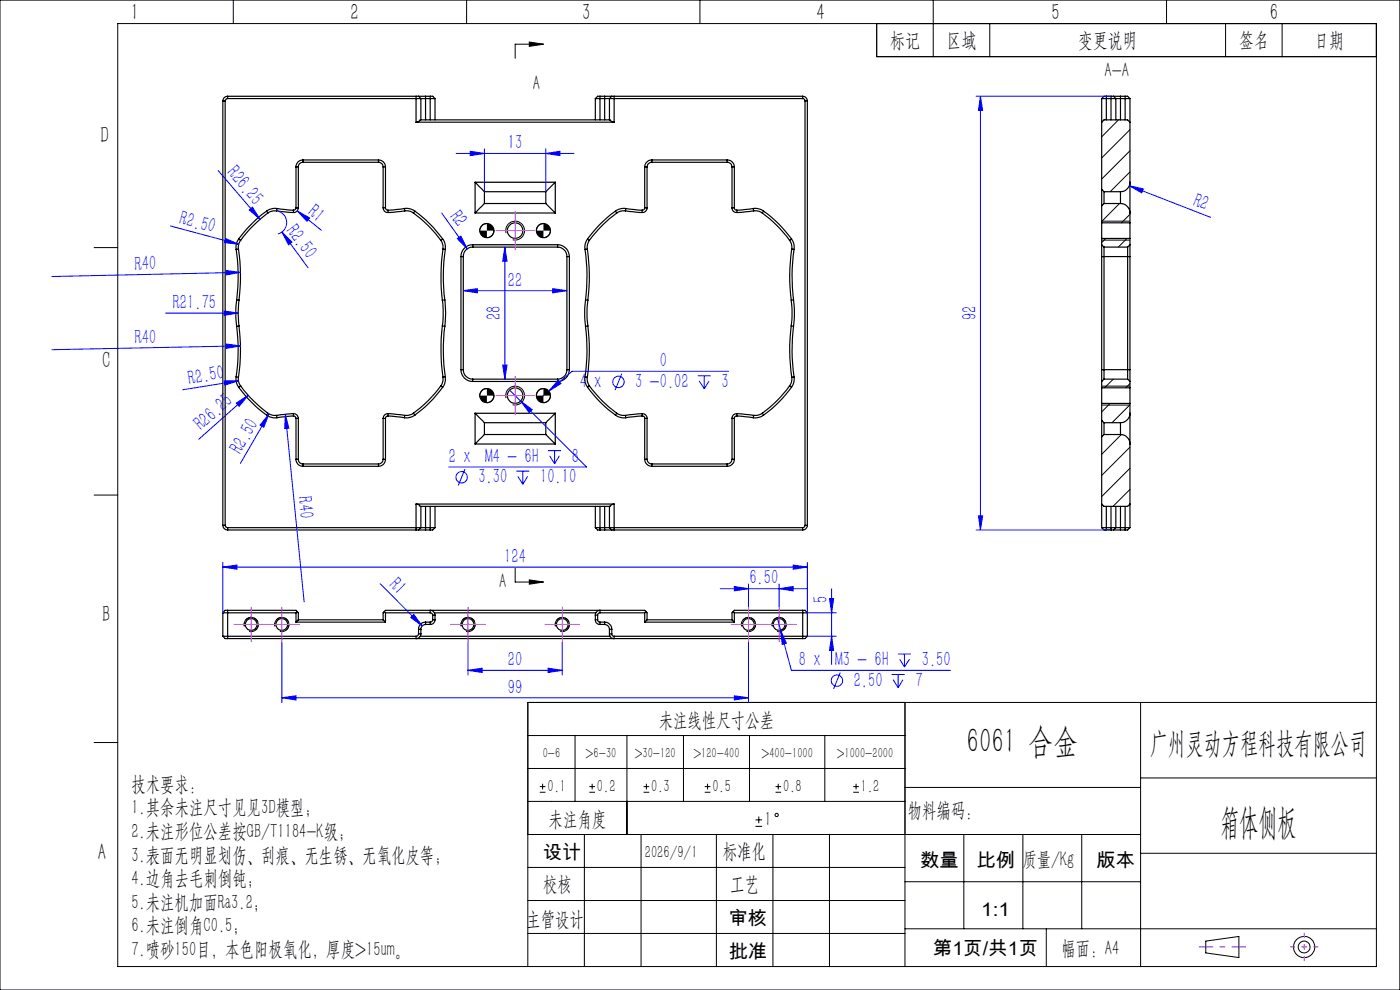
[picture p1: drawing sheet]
<svg xmlns="http://www.w3.org/2000/svg" width="297mm" height="210mm" viewBox="0 0 297 210" stroke-linecap="round" stroke-linejoin="round" font-family="sans-serif">
<g fill="none" stroke="#000" stroke-width=".25">
<path d="M47.3 21.4h.5M47.3 21.4v90M47.8 21.4v90M48.3 20.9a.49 .49 0 0 0-.5 .5M48.3 20.9h41M48.3 20.4a.97 .97 0 0 0-1 1M48.3 20.4h40M48.3 20.4v.5M62.8 35.4v8.7M62.8 35.4h.5M63.3 35.4v8.7M64.3 33.9a1.45 1.45 0 0 0-1.5 1.5"/>
<path d="M64.3 34.4a.96 .96 0 0 0-1 1M64.3 33.9h16M64.3 33.9v.5M64.3 34.4h16M80.3 33.9a1.45 1.45 0 0 1 1.5 1.5M80.3 34.4a.96 .96 0 0 1 1 1M80.3 33.9v.5M81.3 35.4v8.7M81.3 35.4h.5M81.8 35.4v8.7M88.3 25.9l.5-.1 .3-.4h40.3l.4 .4 .5 .1M88.3 20.4h.5"/>
<path d="M88.3 20.4v5.5M88.3 25.9h42M88.8 20.4h1.5M88.8 20.4l.5 .5M89.3 20.9h3M89.3 20.9v4.5M90.3 20.4h1M90.3 20.4v5M91.3 20.4h.5l.5 .5M91.3 20.4v5M92.3 20.9v4.5M100.8 38.7l2 2"/>
<path d="M100.8 38.7h17M100.8 38.7v6.5M117.8 38.7l-2 2M117.8 38.7v6.5M126.3 20.9h3M126.3 20.9v4.5M127.3 20.4h-.5l-.5 .5M127.3 20.4h1M127.3 20.4v5M128.3 20.4h1.5M128.3 20.4v5M129.3 20.9h41"/>
<path d="M129.3 20.9v4.5M129.8 20.4h.5M129.8 20.4l-.5 .5M130.3 20.4v5.5M130.3 20.4h40M136.8 35.4v8.7M136.8 35.4h.5M137.3 35.4v8.7M138.3 33.9a1.51 1.51 0 0 0-1.5 1.5M138.3 34.4a1.02 1.02 0 0 0-1 1M138.3 33.9h16M138.3 33.9v.5"/>
<path d="M138.3 34.4h16M154.3 33.9a1.51 1.51 0 0 1 1.5 1.5M154.3 34.4a1.02 1.02 0 0 1 1 1M154.3 33.9v.5M155.3 35.4h.5M155.3 35.4v8.7M155.8 35.4v8.7M170.3 20.9l.3 .2 .2 .3M170.3 20.4a.96 .96 0 0 1 1 1M170.3 20.4v.5M170.8 21.4v90M170.8 21.4h.5"/>
<path d="M171.3 21.4v90M233.7 20.9h3M233.7 25.9l.5-.5h5l.5 .5M233.7 20.9v26.4M234.7 20.4h-.5l-.5 .5M234.7 20.4h1M234.7 20.4v5M235.7 20.4h.5M235.7 20.4v5M236.2 20.4h1.5M236.2 20.4l.5 .5M236.7 20.9h3"/>
<path d="M236.7 20.9v4.5M237.7 20.4h1M237.7 20.4v5M238.7 20.4h.5l.5 .5M238.7 20.4v5M239.7 38.7a2.05 2.05 0 0 1-2 2M239.7 20.9v26.4M50.1 52.9a39 39 0 0 1 .1 10.7M50.6 52.8a39.8 39.8 0 0 1 .1 10.9M50.6 52.8l-.5 .1M50.6 50.7a3.3 3.3 0 0 0-.5 2.2M50.6 50.7l.4 .3"/>
<path d="M51 51a2.28 2.28 0 0 0-.4 1.8M56.6 44.8a28.1 28.1 0 0 0-6 5.9M56.6 44.8l.2 .4M56.8 45.2a27.2 27.2 0 0 0-5.8 5.8M58.7 44.7l3.5 .4M58.7 44.7a2.83 2.83 0 0 0-1.9 .5M58.8 44.2l3.5 .4M58.8 44.2a3.1 3.1 0 0 0-2.2 .6M58.8 44.2l-.1 .5M62.3 44.6l-.1 .5M62.8 44.1l-.3 .4-.2 .1M62.8 44.1h.5"/>
<path d="M63.3 44.1a.97 .97 0 0 1-1.1 1M81.3 44.1a.97 .97 0 0 0 1 1M81.3 44.1h.5M81.8 44.1l.2 .4 .3 .1M82.3 44.6v.5M85.8 44.2a3.1 3.1 0 0 1 2.2 .6M85.8 44.2l-3.5 .4M85.8 44.2l.1 .5M85.9 44.7a2.83 2.83 0 0 1 1.8 .5M85.9 44.7l-3.6 .4M87.7 45.2a26.3 26.3 0 0 1 5.8 5.8M88 44.8a26.9 26.9 0 0 1 5.9 5.9"/>
<path d="M88 44.8l-.3 .4M93.5 51a2.69 2.69 0 0 1 .5 1.8M93.9 50.7a3.1 3.1 0 0 1 .6 2.2M93.9 50.7l-.4 .3M94 52.8a41.7 41.7 0 0 0-.2 10.9M94 52.8l.5 .1M94.5 52.9a39 39 0 0 0-.1 10.7M97.8 54.4v24M97.8 54.4h.5M98.3 54.4v24M100.3 51.9a2.47 2.47 0 0 0-2.5 2.5M100.3 52.4a1.99 1.99 0 0 0-2 2"/>
<path d="M100.3 51.9h18M100.3 51.9v.5M100.3 52.4h18M100.8 45.2h17M102.8 43.2l-2 2M102.8 43.2h13M102.8 40.7v2.5M102.8 40.7h13M115.8 43.2l2 2M115.8 40.7v2.5M118.3 51.9a2.53 2.53 0 0 1 2.5 2.5M118.3 52.4a1.99 1.99 0 0 1 2 2"/>
<path d="M118.3 51.9v.5M120.3 54.4h.5M120.3 54.4v24M120.8 54.4v24M124.1 52.9a39 39 0 0 1 .1 10.7M124.6 52.8a39.8 39.8 0 0 1 .1 10.9M124.6 52.8l-.5 .1M124.6 50.7a2.89 2.89 0 0 0-.5 2.2M124.6 50.7l.4 .3M125 51a2.45 2.45 0 0 0-.4 1.8M130.6 44.8a26.1 26.1 0 0 0-6 5.9M130.6 44.8l.2 .4"/>
<path d="M130.8 45.2a26.3 26.3 0 0 0-5.8 5.8M132.7 44.7a2.83 2.83 0 0 0-1.9 .5M132.7 44.7l3.5 .4M132.8 44.2l3.4 .4M132.8 44.2a2.98 2.98 0 0 0-2.2 .6M132.8 44.2l-.1 .5M136.2 44.6v.5M136.8 44.1a.49 .49 0 0 1-.6 .5M136.8 44.1h.5M137.3 44.1a.97 .97 0 0 1-1.1 1M155.3 44.1a.92 .92 0 0 0 1.1 1M155.3 44.1h.5"/>
<path d="M155.8 44.1a.49 .49 0 0 0 .5 .5M156.3 44.6l.1 .5M159.8 44.2a3.1 3.1 0 0 1 2.2 .6M159.8 44.2l-3.5 .4M159.8 44.2l.1 .5M159.9 44.7a2.83 2.83 0 0 1 1.8 .5M159.9 44.7l-3.5 .4M161.7 45.2a25.2 25.2 0 0 1 5.8 5.8M162 44.8a26.1 26.1 0 0 1 5.9 5.9M162 44.8l-.3 .4M167.5 51a2.28 2.28 0 0 1 .5 1.8M167.9 50.7a2.89 2.89 0 0 1 .6 2.2"/>
<path d="M167.9 50.7l-.4 .3M168 52.8a39.8 39.8 0 0 0-.1 10.9M168 52.8l.5 .1M168.5 52.9a39 39 0 0 0-.2 10.7M233.7 47.3v3.3M233.7 51.9v2.5M233.7 54.4h6M233.7 50.6v1.3M233.7 54.4v24M233.7 40.2l.5 .5M233.7 47.3h6M233.7 50.6h6"/>
<path d="M233.7 51.9l.5 .5M234.2 52.4v28M234.2 52.4h5M234.2 43.2h3.5M234.2 40.7h3.5M234.2 43.2l-.5 .5M234.2 40.7v2.5M237.7 43.2a2.05 2.05 0 0 1 2 2M237.7 40.7v2.5M239.2 52.4v28M239.7 47.3v3.3M239.7 51.9v2.5"/>
<path d="M239.7 50.6v1.3M239.7 54.4v24M239.7 51.9l-.5 .5M50.1 79.9a3.3 3.3 0 0 0 .5 2.3M50.1 79.9l.5 .1M50.2 63.6a22.1 22.1 0 0 0 0 5.6M50.2 69.2a39 39 0 0 1-.1 10.7M50.2 63.6l.5 .1M50.7 69.1a40 40 0 0 1-.1 10.9M50.7 63.7a21.3 21.3 0 0 0 0 5.4M50.7 69.1l-.5 .1M93.8 63.7a21.3 21.3 0 0 1 0 5.4"/>
<path d="M93.8 69.1a42 42 0 0 0 .2 10.9M93.8 69.1l.6 .1M94.4 69.2a39 39 0 0 0 .1 10.7M94.4 63.6a22.1 22.1 0 0 1 0 5.6M94.4 63.6l-.6 .1M94.5 79.9a3.1 3.1 0 0 1-.6 2.3M94.5 79.9l-.5 .1M97.8 78.4a2.47 2.47 0 0 0 2.5 2.5M97.8 78.4h.5M98.3 78.4a1.99 1.99 0 0 0 2 2M120.3 78.4a1.99 1.99 0 0 1-2 2M120.3 78.4h.5"/>
<path d="M120.8 78.4a2.53 2.53 0 0 1-2.5 2.5M124.1 79.9a2.89 2.89 0 0 0 .5 2.3M124.1 79.9l.5 .1M124.2 63.6a22.1 22.1 0 0 0 0 5.6M124.2 69.2a39 39 0 0 1-.1 10.7M124.2 63.6l.5 .1M124.7 69.1a40 40 0 0 1-.1 10.9M124.7 63.7a21.3 21.3 0 0 0 0 5.4M124.7 69.1l-.5 .1M167.9 69.1a40 40 0 0 0 .1 10.9M167.9 63.7a21.3 21.3 0 0 1 0 5.4M167.9 69.1l.4 .1"/>
<path d="M168.3 69.2a39 39 0 0 0 .2 10.7M168.3 63.6a22.1 22.1 0 0 1 0 5.6M168.3 63.6l-.4 .1M168.5 79.9a2.89 2.89 0 0 1-.6 2.3M168.5 79.9l-.5 .1M233.7 78.4v2.5M233.7 78.4h6M239.7 78.4v2.5M50.6 80a2.28 2.28 0 0 0 .4 1.8M50.6 82.2a28.1 28.1 0 0 0 6 5.8M51 81.8a27.2 27.2 0 0 0 5.8 5.9M51 81.8l-.4 .4"/>
<path d="M56.6 88a3.1 3.1 0 0 0 2.2 .6M56.8 87.7a2.83 2.83 0 0 0 1.9 .4M56.8 87.7l-.2 .3M58.7 88.1l.1 .5M62.2 87.7a1.02 1.02 0 0 1 1.1 1.1M62.2 87.7l-3.5 .4M62.2 87.7l.1 .6M62.3 88.3l-3.5 .3M62.3 88.3a.48 .48 0 0 1 .5 .5M62.8 97.4a1.45 1.45 0 0 0 1.5 1.5M62.8 88.8v8.6M62.8 88.8h.5"/>
<path d="M62.8 97.4h.5M63.3 97.4a.96 .96 0 0 0 1 1M63.3 88.8v8.6M64.3 98.9h16M64.3 98.4h16M64.3 98.4v.5M80.3 98.4v.5M81.3 97.4a.96 .96 0 0 1-1 1M81.3 88.8h.5M81.3 88.8v8.6M81.3 97.4h.5M81.8 97.4a1.45 1.45 0 0 1-1.5 1.5"/>
<path d="M81.8 88.8v8.6M82.3 88.3a.48 .48 0 0 0-.5 .5M82.3 88.3l3.5 .3M82.3 87.7l3.6 .4M82.3 87.7a1.02 1.02 0 0 0-1 1.1M82.3 87.7v.6M85.9 88.1l-.1 .5M87.7 87.7a2.83 2.83 0 0 1-1.8 .4M87.7 87.7l.3 .3M88 88a3.1 3.1 0 0 1-2.2 .6M93.5 81.8a26.3 26.3 0 0 1-5.8 5.9M93.5 81.8l.4 .4"/>
<path d="M93.9 82.2a26.9 26.9 0 0 1-5.9 5.8M94 80a2.69 2.69 0 0 1-.5 1.8M100.3 80.9h18M100.3 80.4v.5M100.3 80.4h18M100.8 87.7l2 2M100.8 87.7v6.5M100.8 87.7h17M100.8 94.2h17M102.8 92.2l-2 2M102.8 89.7v2.5M102.8 89.7h13"/>
<path d="M102.8 92.2h13M115.8 92.2l2 2M115.8 89.7v2.5M117.8 87.7l-2 2M117.8 87.7v6.5M118.3 80.4v.5M124.6 80a2.45 2.45 0 0 0 .4 1.8M124.6 82.2a26.1 26.1 0 0 0 6 5.8M125 81.8a26.3 26.3 0 0 0 5.8 5.9M125 81.8l-.4 .4M130.6 88a2.98 2.98 0 0 0 2.2 .6M130.8 87.7a2.83 2.83 0 0 0 1.9 .4"/>
<path d="M130.8 87.7l-.2 .3M132.7 88.1l.1 .5M136.2 87.7a1.02 1.02 0 0 1 1.1 1.1M136.2 87.7l-3.5 .4M136.2 87.7v.6M136.2 88.3l-3.4 .3M136.2 88.3a.44 .44 0 0 1 .6 .5M136.8 97.4a1.51 1.51 0 0 0 1.5 1.5M136.8 88.8v8.6M136.8 88.8h.5M136.8 97.4h.5M137.3 97.4a1.02 1.02 0 0 0 1 1"/>
<path d="M137.3 88.8v8.6M138.3 98.9h16M138.3 98.4h16M138.3 98.4v.5M154.3 98.4v.5M155.3 97.4a1.02 1.02 0 0 1-1 1M155.3 88.8h.5M155.3 97.4h.5M155.3 88.8v8.6M155.8 97.4a1.51 1.51 0 0 1-1.5 1.5M155.8 88.8v8.6M156.3 88.3a.44 .44 0 0 0-.5 .5"/>
<path d="M156.3 88.3l3.5 .3M156.4 87.7a.97 .97 0 0 0-1.1 1.1M156.4 87.7l3.5 .4M156.4 87.7l-.1 .6M159.9 88.1l-.1 .5M161.7 87.7a2.83 2.83 0 0 1-1.8 .4M161.7 87.7l.3 .3M162 88a3.1 3.1 0 0 1-2.2 .6M167.5 81.8a25.2 25.2 0 0 1-5.8 5.9M167.5 81.8l.4 .4M167.9 82.2a26.1 26.1 0 0 1-5.9 5.8M168 80a2.28 2.28 0 0 1-.5 1.8"/>
<path d="M233.7 82.3v3.3M233.7 82.3h6M233.7 80.9v1.4M233.7 85.6v26.3M233.7 85.6h6M233.7 89.2l.5 .5M234.2 80.4h5M234.2 89.7h3.5M234.2 92.2h3.5M234.2 80.4l-.5 .5M234.2 92.2l-.5 .5M234.2 89.7v2.5"/>
<path d="M237.7 92.2a2.05 2.05 0 0 1 2 2M237.7 89.7v2.5M239.2 80.4l.5 .5M239.7 82.3v3.3M239.7 87.7a2.05 2.05 0 0 1-2 2M239.7 80.9v1.4M239.7 85.6v26.3M47.3 111.4a.97 .97 0 0 0 1 1M47.3 111.4h.5M47.8 111.4a.49 .49 0 0 0 .5 .5M48.3 111.9h41M48.3 111.9v.5"/>
<path d="M48.3 112.4h40M88.3 106.9l.5 .2 .3 .3h40.3l.4-.3 .5-.2M88.3 112.4h.5M88.3 106.9v5.5M88.3 106.9h42M88.8 112.4h1.5M89.3 111.9h3M89.3 111.9l-.5 .5M89.3 107.4v4.5M90.3 112.4h1M90.3 107.4v5M91.3 107.4v5"/>
<path d="M92.3 111.9l-.5 .5h-.5M92.3 107.4v4.5M126.3 111.9h3M126.3 111.9l.5 .5h.5M126.3 107.4v4.5M127.3 112.4h1M127.3 107.4v5M128.3 112.4h1.5M128.3 107.4v5M129.3 111.9h41M129.3 107.4v4.5M129.3 111.9l.5 .5"/>
<path d="M129.8 112.4h.5M130.3 106.9v5.5M130.3 112.4h40M170.3 111.9v.5M170.8 111.4l-.2 .4-.3 .1M170.8 111.4h.5M171.3 111.4a.96 .96 0 0 1-1 1M233.7 111.9h3M233.7 111.9l.5 .5h.5M233.7 106.9l.5 .5h5l.5-.5M234.7 112.4h1M234.7 107.4v5"/>
<path d="M235.7 112.4h.5M235.7 107.4v5M236.2 112.4h1.5M236.7 111.9h3M236.7 107.4v4.5M236.7 111.9l-.5 .5M237.7 112.4h1M237.7 107.4v5M238.7 107.4v5M239.7 111.9l-.5 .5h-.5M47.3 130h15.5M47.3 135h41"/>
<path d="M47.3 135l.5 .5h.5M47.3 130v5M48.3 129.5h-.5l-.5 .5M48.3 129.5v6M48.3 129.5h14.5l.2 .2M48.3 135.5h122M62.8 130v2M62.8 132h19M63 129.7l.3 .3v1.5M63 129.7l-.2 .3M63.3 131.5l-.5 .5M63.3 131.5h18"/>
<path d="M81.3 131.5l.5 .5M81.5 129.7l-.2 .3v1.5M81.5 129.7l.3-.2h55l.2 .2M81.5 129.7l.3 .3M81.8 130v2M81.8 130h9.5M88.8 134.5l-.3 .4-.2 .1M88.8 133.5v1M88.8 133.5h.5M88.8 134.5h.5M89.1 135h40.3M89.3 134.5a1.02 1.02 0 0 1-1 1v-.5"/>
<path d="M89.3 133.5v1M90.3 132a1.51 1.51 0 0 0-1.5 1.5M90.3 132.5a1.02 1.02 0 0 0-1 1M90.3 132v.5M90.3 132h1M90.3 132.5h1M91.3 130v-.5a1.09 1.09 0 0 1 1 1M91.3 130l.2 .1 .3 .4M91.3 132v.5M91.8 131.5l-.3 .4-.2 .1M91.8 130.5h.5M91.8 131.5h.5"/>
<path d="M91.8 130.5v1M92.1 130h34.3M92.3 131.5a1.02 1.02 0 0 1-1 1M92.3 130.5v1M126.3 131.5a.96 .96 0 0 0 1 1M126.3 130.5v1M126.3 130.5h.5M126.3 131.5h.5M126.8 131.5l.1 .3 .4 .2M126.8 130.5v1M127.3 130v-.5a1.02 1.02 0 0 0-1 1M127.3 130l-.4 .1-.1 .4"/>
<path d="M127.3 132v.5M127.3 130h9.5M127.3 132h1M127.3 132.5h1M128.3 132a1.57 1.57 0 0 1 1.5 1.5M128.3 132.5a1.09 1.09 0 0 1 1 1M128.3 132v.5M129.3 134.5a.96 .96 0 0 0 1 1v-.5M129.3 133.5v1M129.3 133.5h.5M129.3 134.5h.5M129.8 134.5l.1 .3 .4 .2"/>
<path d="M129.8 133.5v1M130.3 135h41M136.8 130v2M136.8 132h19M137 129.7l.3 .3v1.5M137 129.7l-.2 .3M137.3 131.5h18M137.3 131.5l-.5 .5M155.3 131.5l.5 .5M155.5 129.7l-.2 .3v1.5M155.5 129.7l.3 .3M155.8 130h15.5"/>
<path d="M155.8 130v2M170.3 129.5h.5l.5 .5M170.3 129.5v6M170.3 129.5h-14.5l-.3 .2M171.3 135l-.5 .5h-.5M171.3 130v5"/>
<circle cx="103.3" cy="48.9" r="1.5"/>
<circle cx="109.3" cy="48.9" r="1.65"/>
<circle cx="115.3" cy="48.9" r="1.5"/>
<circle cx="103.3" cy="83.9" r="1.5"/>
<circle cx="109.3" cy="83.9" r="1.65"/>
<circle cx="115.3" cy="83.9" r="1.5"/>
<circle cx="53.3" cy="132.5" r="1.24"/>
<circle cx="59.8" cy="132.5" r="1.24"/>
<circle cx="99.3" cy="132.5" r="1.24"/>
<circle cx="119.3" cy="132.5" r="1.25"/>
<circle cx="158.8" cy="132.5" r="1.24"/>
<circle cx="165.3" cy="132.5" r="1.25"/>
</g>
<g fill="none" stroke="#000" stroke-width=".21">
<path d="M0 0h297v210h-297zM25 5h267v200h-267zM49.5 0v5M99 0v5M112.3 8.9l3 .5-3 .4zM115.3 9.4h-6v3M148.5 0v5M186 5v7h106M198 0v12M210 5v7M247.5 0v5M260 5v7"/>
<path d="M272 5v7M237.3 25.4l-3.6 3.6M239.7 27.5l-6 6M239.7 32l-6 6M239.7 36.5l-4.2 4.2M20 52.5h5M103.3 47.4a1.5 1.5 0 0 0-1.5 1.5M104.8 48.9a1.5 1.5 0 0 1-1.5 1.5M107.4 49.5a2 2 0 0 1 1.7-2.6 2 2 0 0 1 2.2 2.2 2 2 0 0 1-2.5 1.8M115.3 47.4a1.56 1.56 0 0 0-1.5 1.5M116.8 48.9a1.44 1.44 0 0 1-1.5 1.5M233.7 50.9h6"/>
<path d="M233.7 46.9h6M234.6 50.6l-.9 .9M237.5 43.2l-3.8 3.8M239.1 50.6l-1.9 1.8M239.7 45.5l-1.8 1.8M103.3 82.4a1.44 1.44 0 0 0-1.5 1.5M104.8 83.9a1.56 1.56 0 0 1-1.5 1.5M107.4 84.4a2 2 0 0 1 1.7-2.5 2 2 0 0 1 2.2 2.2 2 2 0 0 1-2.5 1.8M115.3 82.4a1.49 1.49 0 0 0-1.5 1.5M116.8 83.9a1.49 1.49 0 0 1-1.5 1.5M233.7 85.9h6M233.7 81.9h6"/>
<path d="M235.5 85.6l-1.8 1.8M236.2 80.4l-1.9 1.9M237.9 92.2l-4.2 4.2M239.7 94.9l-6 6M239.7 99.3l-6 6M239.7 81.4l-.9 .9M239.7 85.9l-3.8 3.8M20 105h5M239.7 103.8l-3.6 3.6M51.8 132.8a1.5 1.5 0 0 1 1.3-1.8 1.5 1.5 0 0 1 1.7 1.6 1.5 1.5 0 0 1-1.9 1.3M58.3 132.8a1.5 1.5 0 0 1 1.3-1.8 1.5 1.5 0 0 1 1.7 1.6 1.5 1.5 0 0 1-1.9 1.3M97.8 132.8a1.49 1.49 0 0 1 1.3-1.8 1.49 1.49 0 0 1 1.6 1.6 1.49 1.49 0 0 1-1.8 1.3"/>
<path d="M109.3 120.5v3h6M112.3 123l3 .5-3 .4zM117.8 132.8a1.49 1.49 0 0 1 1.3-1.8 1.49 1.49 0 0 1 1.6 1.6 1.49 1.49 0 0 1-1.8 1.3M157.3 132.8a1.49 1.49 0 0 1 1.3-1.8 1.49 1.49 0 0 1 1.7 1.6 1.49 1.49 0 0 1-1.9 1.3M163.8 132.8a1.49 1.49 0 0 1 1.3-1.8 1.49 1.49 0 0 1 1.6 1.6 1.49 1.49 0 0 1-1.8 1.3M20 157.5h5M112 156h80M122 156v14M133 156v21M145 156v14M159 156v14M175 156v14"/>
<path d="M192 149v56M242 149v56M292 149h-180v56M112 177h130M112 163h80M112 170h80M114.5 168.1h1.2M114.5 166.9h1.2M115.1 166.3v1.2M124 177v28M125 168.1h1.2M125 166.9h1.2"/>
<path d="M125.6 166.3v1.2M136 177v28M136.5 168.1h1.2M136.5 166.9h1.2M137.1 166.3v1.2M149.5 168.1h1.2M149.5 166.9h1.2M150.1 166.3v1.2M152 177v28M160.3 175.3h1.4M160.3 173.9h1.4M161 173.2v1.4"/>
<path d="M164 177v28M164.5 168.1h1.2M164.5 166.9h1.2M165.1 166.3v1.2M176 177v28M181 168.1h1.2M181 166.9h1.2M181.6 166.3v1.2M192 167h50M204.5 177v20M217 177v20M229.5 177v20"/>
<path d="M242 165h50M112 198h80M112 191h80M112 184h80M192 197h100M192 187h50M222 197v8M242 181h50M255.8 199.6l7-1v4.5l-7-1z"/>
<circle cx="164.7" cy="172.9" r=".35"/>
<circle cx="276.7" cy="200.9" r="2.25"/>
<circle cx="276.7" cy="200.9" r="1.24"/>
</g>
<g fill="none" stroke="#00f" stroke-width=".21">
<path d="M46.3 36.2l8.9 10.3M96.8 32.6h25M99.8 32.1l3 .5-3 .4zM102.8 31.6v9.1M115.8 32.6l3-.5v.9zM115.8 31.6v9.1M207 20.4h28.7M208 20.4l.5 3h-.9zM208 20.4v92M239.6 39.4l2.9 .7-.3 .8zM239.6 39.4l17.3 6.7M36.2 47.9l14.5 3.9"/>
<path d="M47.9 50.6l2.8 1.2-3.1-.3zM48 57.4l3 .4-3 .5zM51 57.8l-40 .9M52.9 44.5l.7-.6 1.6 2.6zM58.7 44.7a2.5 2.5 0 0 1 2.1 2.4 2.5 2.5 0 0 1-1.9 2.5M59.8 49.2l5.6 7.6M59.8 49.2l2.1 2.2-.7 .5zM63 44.7l2.7 1.5-.6 .7zM63 44.7l5.2 4.2M93.7 45.2l5.4 7.6M97 50.6l.8-.5 1.3 2.7zM107.1 52.4l.5 3h-1z"/>
<path d="M107.1 52.4v28M35.1 66.4h15.4M47.5 66l3 .4-3 .5zM48 73l3 .4-3 .5zM51 73.4l-40 .8M98.3 61.7l3-.5v.9zM98.3 61.7h22M106.6 77.4h1l-.5 3zM117.3 61.2l3 .5-3 .4zM131.9 79.3l-1.4 3.5M148 79.7h2.8M149.4 79.7v2.8"/>
<path d="M154.6 78.8h-33.2l-5 4.2M47.6 80.8h3l-2.9 .9zM50.1 85.5l2.6-1.7-2 2.4zM50.6 80.8l-11.9 1.9M52.7 83.8l-10.5 9.4M57.1 87.8l-1.1 2.8-.8-.4zM57.1 87.8l-6.1 10.5M60.5 87.9l.8 2.9-.9 .1zM60.5 87.9l4 39.8M98.6 99.5l-1.4 3.5M108.1 82.8l2.4 2.3M109.5 99.9h2.8"/>
<path d="M110.5 85.1l2.4 1.8-.6 .6zM110.5 85.1l13.9 14h-29.2M110.9 99.9v2.8M116.2 95.6h2.8M116.4 83l-2.3 1.9M116.6 96.7l1.1 1.7M117.7 95.6v2.8M118.4 80.7l.6 .7-2.6 1.6zM118.7 96.7l-1 1.7M148.3 80.8l1.1 1.7M150.4 80.8l-1 1.7M47.3 119.3v10.7"/>
<path d="M109.9 101.1l1 1.6M111.9 101.1l-1 1.6M168.3 119.9l3 .4-3 .4zM171.3 119.3v10.7h6.1M207 112.4h28.7M207.6 109.4h.9l-.5 3zM47.3 120.3l3-.4v.8zM47.3 120.3h124M59.8 136.2v12.8M80.6 123.8l9 9M87.8 130.3l1.8 2.5-2.5-1.8zM99.3 136.2v7"/>
<path d="M119.3 136.2v7M152.8 124.9h18.5M155.8 124.4l3 .5-3 .4zM158.8 123.9v4.8M158.8 136.2v12.8M165 131.3l.6 2.4M165.3 124.9l3-.5v.9zM165.3 123.9v4.8M165.6 133.7l1.2 2.7-.9 .3zM165.6 133.7l2.3 8.5h33.8M171.3 135h6.1M176 127h.8l-.4 3z"/>
<path d="M176.4 124.9v16.1M176.4 135l.4 3h-.8zM190.5 138.7h2.8M190.9 139.8l1 1.7M191.9 138.7v2.8M192.9 139.8l-1 1.7M59.8 148l3-.4v.9zM59.8 148h99M99.3 142.2l3-.5v1zM99.3 142.2h20M116.3 141.7l3 .5-3 .5zM155.8 147.6l3 .4-3 .5z"/>
<path d="M178.3 142.7l-1.5 3.4M189.1 143.1h2.8M189.5 144.2l1 1.7M190.5 143.1v2.8M191.6 144.2l-1.1 1.7"/>
<circle cx="131.2" cy="81" r="1.2"/>
<circle cx="97.9" cy="101.2" r="1.21"/>
<circle cx="177.5" cy="144.4" r="1.21"/>
</g>
<path d="M52.9 133.9a1.5 1.5 0 0 0 1.9-1.3 1.5 1.5 0 0 0-1.6-1.6 1.5 1.5 0 0 0-1.4 1.8M59.4 133.9a1.5 1.5 0 0 0 1.9-1.3 1.5 1.5 0 0 0-1.6-1.6 1.5 1.5 0 0 0-1.4 1.8M98.9 133.9a1.5 1.5 0 0 0 1.9-1.3 1.5 1.5 0 0 0-1.6-1.6 1.5 1.5 0 0 0-1.4 1.8M118.9 133.9a1.5 1.5 0 0 0 1.9-1.3 1.5 1.5 0 0 0-1.6-1.6 1.5 1.5 0 0 0-1.4 1.8M158.4 133.9a1.5 1.5 0 0 0 1.9-1.3 1.5 1.5 0 0 0-1.6-1.6 1.5 1.5 0 0 0-1.4 1.8M164.9 133.9a1.5 1.5 0 0 0 1.9-1.3 1.5 1.5 0 0 0-1.6-1.6 1.5 1.5 0 0 0-1.4 1.8" fill="none" stroke="#000" stroke-width=".21" stroke-dasharray="1.3 .6" stroke-dashoffset=".5" stroke-linecap="butt"/>
<path d="M276.7 197.9v6M273.7 200.9h6" fill="none" stroke="#f0f" stroke-width=".21" stroke-dasharray="30.5 1.3 1.3 1.3" stroke-dashoffset="29.4" stroke-linecap="butt"/>
<path d="M254.3 200.9h10" fill="none" stroke="#f0f" stroke-width=".21" stroke-dasharray="30.5 1.3 1.3 1.3" stroke-dashoffset="27.4" stroke-linecap="butt"/>
<g fill="none" stroke="#f0f" stroke-width=".21" stroke-dasharray="30.5 1.3 1.3 1.3" stroke-linecap="butt">
<path d="M106.8 48.9h-1.7M109.3 46.4v-1.6M109.3 51.4v1.7M111.8 48.9h1.6M106.8 83.9h-1.7M109.3 81.4v-1.6M109.3 86.4v1.7M111.8 83.9h1.6M50.8 132.5h-1.3M53.3 130v-1.3M53.3 135v1.2M55.8 132.5h1.2"/>
<path d="M57.3 132.5h-1.3M59.8 130v-1.3M59.8 135v1.2M62.3 132.5h1.2M96.8 132.5h-1.3M99.3 130v-1.3M99.3 135v1.2M101.8 132.5h1.2M116.8 132.5h-1.3M119.3 130v-1.3M119.3 135v1.2M121.8 132.5h1.2"/>
<path d="M156.3 132.5h-1.3M158.8 130v-1.3M158.8 135v1.2M161.3 132.5h1.2M162.8 132.5h-1.3M165.3 130v-1.3M165.3 135v1.2M167.8 132.5h1.2"/>
</g>
<g fill="none" stroke="#f0f" stroke-width=".21">
<path d="M106.8 48.9h5M109.3 46.4v5M106.8 83.9h5M109.3 81.4v5M50.8 132.5h5M53.3 130v5M57.3 132.5h5M59.8 130v5M96.8 132.5h5M99.3 130v5M116.8 132.5h5M119.3 130v5"/>
<path d="M156.3 132.5h5M158.8 130v5M162.8 132.5h5M165.3 130v5"/>
</g>
<path d="M112.3 8.9l3 .5-3 .4zM112.3 123l3 .5-3 .4z" fill="#000"/>
<g fill="#00f">
<path d="M60.5 87.9l.8 2.9-.9 .1z"/>
<path d="M97 50.6l.8-.5 1.3 2.7z"/>
<path d="M52.9 44.5l.7-.6 1.6 2.6z"/>
<path d="M47.9 50.6l2.8 1.2-3.1-.3z"/>
<path d="M47.5 66l3 .4-3 .5z"/>
<path d="M48 73l3 .4-3 .5z"/>
<path d="M48 57.4l3 .4-3 .5z"/>
<path d="M47.6 80.8h3l-2.9 .9z"/>
<path d="M50.1 85.5l2.6-1.7-2 2.4z"/>
<path d="M57.1 87.8l-1.1 2.8-.8-.4z"/>
<path d="M59.8 49.2l2.1 2.2-.7 .5z"/>
<path d="M63 44.7l2.7 1.5-.6 .7z"/>
<path d="M115.8 32.6l3-.5v.9zM99.8 32.1l3 .5-3 .4z"/>
<path d="M117.3 61.2l3 .5-3 .4zM98.3 61.7l3-.5v.9z"/>
<path d="M118.4 80.7l-2 2.3 2.6-1.6zM110.5 85.1l1.8 2.4 .6-.6z"/>
<path d="M107.1 52.4l.5 3h-1zM106.6 77.4h1l-.5 3z"/>
</g>
<path d="M101.8 83.9a1.56 1.56 0 0 0 1.5 1.5v-1.5zM103.3 82.4v1.5h1.5a1.5 1.5 0 0 0-1.5-1.5zM113.8 83.9a1.56 1.56 0 0 0 1.5 1.5v-1.5zM115.3 82.4v1.5h1.5a1.44 1.44 0 0 0-1.5-1.5zM113.8 48.9a1.5 1.5 0 0 0 1.5 1.5v-1.5zM115.3 47.4v1.5h1.5a1.49 1.49 0 0 0-1.5-1.5zM101.8 48.9a1.5 1.5 0 0 0 1.5 1.5v-1.5zM103.3 47.4v1.5h1.5a1.56 1.56 0 0 0-1.5-1.5z" fill="#000"/>
<g fill="#00f">
<path d="M87.8 130.3l1.8 2.5-2.5-1.8z"/>
<path d="M165.6 133.7l1.2 2.7-.9 .3z"/>
<path d="M239.6 39.4l2.9 .7-.3 .8z"/>
<path d="M168.3 119.9l3 .4-3 .4zM47.3 120.3l3-.4v.8zM116.3 141.7l3 .5-3 .5zM99.3 142.2l3-.5v1zM155.8 147.6l3 .4-3 .5zM59.8 148l3-.4v.9zM165.3 124.9l3-.5v.9zM155.8 124.4l3 .5-3 .4z"/>
<path d="M176 127h.8l-.4 3zM176.4 135l.4 3h-.8z"/>
<path d="M208 20.4l.5 3h-.9zM207.6 109.4h.9l-.5 3z"/>
</g>
<g font-size="7.5">
<text x="205.1" y="159.8">6061 合金</text>
<text x="258.9" y="177">箱体侧板</text>
</g>
<text font-size="6.3" x="243.8" y="159.7">广州灵动方程科技有限公司</text>
<g font-size="5">
<text x="27.7" y="4.3">1</text>
<text x="74.4" y="4.3">2</text>
<text x="123.5" y="4.3">3</text>
<text x="173.2" y="4.3">4</text>
<text x="223.1" y="4.3">5</text>
<text x="269.4" y="4.3">6</text>
<text x="21.3" y="30.3">D</text>
<text x="21.7" y="78.1">C</text>
<text x="21.7" y="131.9">B</text>
<text x="20.7" y="182.5">A</text>
</g>
<g font-size="4.4">
<text x="188.9" y="9.9">标记</text>
<text x="200.9" y="9.9">区域</text>
<text x="228.7" y="9.9">变更说明</text>
<text x="262.9" y="9.9">签名</text>
<text x="278.8" y="9.9">日期</text>
<text x="234.3" y="16.3">A-A</text>
<text x="113" y="19">A</text>
<text x="105.9" y="124.8">A</text>
<text x="139.8" y="154.2">未注线性尺寸公差</text>
<text x="27.9" y="167.8">技术要求：</text>
<text x="27.9" y="172.8">1.其余未注尺寸见见3D模型；</text>
<text x="192.6" y="173.3">物料编码：</text>
<text x="27.9" y="177.8">2.未注形位公差按GB/T1184-K级；</text>
<text x="116.4" y="175.2">未注角度</text>
<text x="162.2" y="175.2">1</text>
<text x="27.9" y="182.8">3.表面无明显划伤、刮痕、无生锈、无氧化皮等；</text>
<text x="153.3" y="181.9">标准化</text>
<text x="27.9" y="187.8">4.边角去毛刺倒钝;</text>
<text x="115.2" y="188.9">校核</text>
<text x="154.9" y="188.9">工艺</text>
<text x="27.9" y="192.8">5.未注机加面Ra3.2；</text>
<text x="27.9" y="197.8">6.未注倒角C0.5；</text>
<text x="111.7" y="196.3">主管设计</text>
<text x="27.9" y="202.8">7.喷砂150目，本色阳极氧化，厚度&gt;15um。</text>
<text x="225.2" y="202.5">幅面：A4</text>
</g>
<g font-size="4.4" fill="#00f">
<text x="107.8" y="31.7">13</text>
<text x="48" y="36.8" transform="rotate(49 48 36.8)">R26.25</text>
<text x="37.9" y="47.5" transform="rotate(15 37.9 47.5)">R2.50</text>
<text x="65.1" y="45.4" transform="rotate(39 65.1 45.4)">R1</text>
<text x="95.3" y="46" transform="rotate(54 95.3 46)">R2</text>
<text x="252.9" y="43.6" transform="rotate(21 252.9 43.6)">R2</text>
<text x="60.6" y="48.9" transform="rotate(54 60.6 48.9)">R2.50</text>
<text x="28.6" y="57.4" transform="rotate(-1 28.6 57.4)">R40</text>
<text x="36.7" y="65.5">R21.75</text>
<text x="107.8" y="60.8">22</text>
<text x="106.2" y="67.9" transform="rotate(-90 106.2 67.9)">28</text>
<text x="207.2" y="67.9" transform="rotate(-90 207.2 67.9)">92</text>
<text x="28.6" y="73" transform="rotate(-1 28.6 73)">R40</text>
<text x="140" y="77.9">0</text>
<text x="40.1" y="81.6" transform="rotate(-9 40.1 81.6)">R2.50</text>
<text x="123" y="82.3">4 x</text>
<text x="134.8" y="82.3">3 -0.02</text>
<text x="153.1" y="82.3">3</text>
<text x="42.8" y="91.5" transform="rotate(-42 42.8 91.5)">R26.25</text>
<text x="51.1" y="96.5" transform="rotate(-60 51.1 96.5)">R2.50</text>
<text x="95.2" y="98.2">2 x M4 - 6H</text>
<text x="121.3" y="98.2">8</text>
<text x="63.2" y="105.5" transform="rotate(84 63.2 105.5)">R40</text>
<text x="101.5" y="102.5">3.30</text>
<text x="114.6" y="102.5">10.10</text>
<text x="107" y="119.4">124</text>
<text x="82.3" y="124.3" transform="rotate(45 82.3 124.3)">R1</text>
<text x="159" y="124">6.50</text>
<text x="175.6" y="127.9" transform="rotate(-90 175.6 127.9)">5</text>
<text x="107.8" y="141.3">20</text>
<text x="169.5" y="141.3">8 x M3 - 6H</text>
<text x="195.6" y="141.3">3.50</text>
<text x="107.8" y="147.1">99</text>
<text x="181.1" y="145.7">2.50</text>
<text x="194.2" y="145.7">7</text>
</g>
<g font-size="4.1">
<text x="115.2" y="182.2">设计</text>
<text x="195.3" y="183.9">数量</text>
<text x="207.2" y="183.9">比例 质量/Kg</text>
<text x="232.6" y="183.9">版本</text>
<text x="154.6" y="196.3">审核</text>
<text x="208.2" y="194.2">1:1</text>
<text x="154.6" y="203.3">批准</text>
<text x="197.9" y="202.6">第1页/共1页</text>
</g>
<g font-size="3.8">
<text x="116.1" y="168">0.1</text>
<text x="126.6" y="168">0.2</text>
<text x="138.1" y="168">0.3</text>
<text x="151.1" y="168">0.5</text>
<text x="166.1" y="168">0.8</text>
<text x="182.6" y="168">1.2</text>
<text x="136.8" y="182">2026/9/1</text>
</g>
<g font-size="3.1">
<text x="115.1" y="160.7">0-6</text>
<text x="124.2" y="160.7">&gt;6-30</text>
<text x="134.6" y="160.7">&gt;30-120</text>
<text x="147.1" y="160.7">&gt;120-400</text>
<text x="161.5" y="160.7">&gt;400-1000</text>
<text x="177.5" y="160.7">&gt;1000-2000</text>
</g>
</svg>
